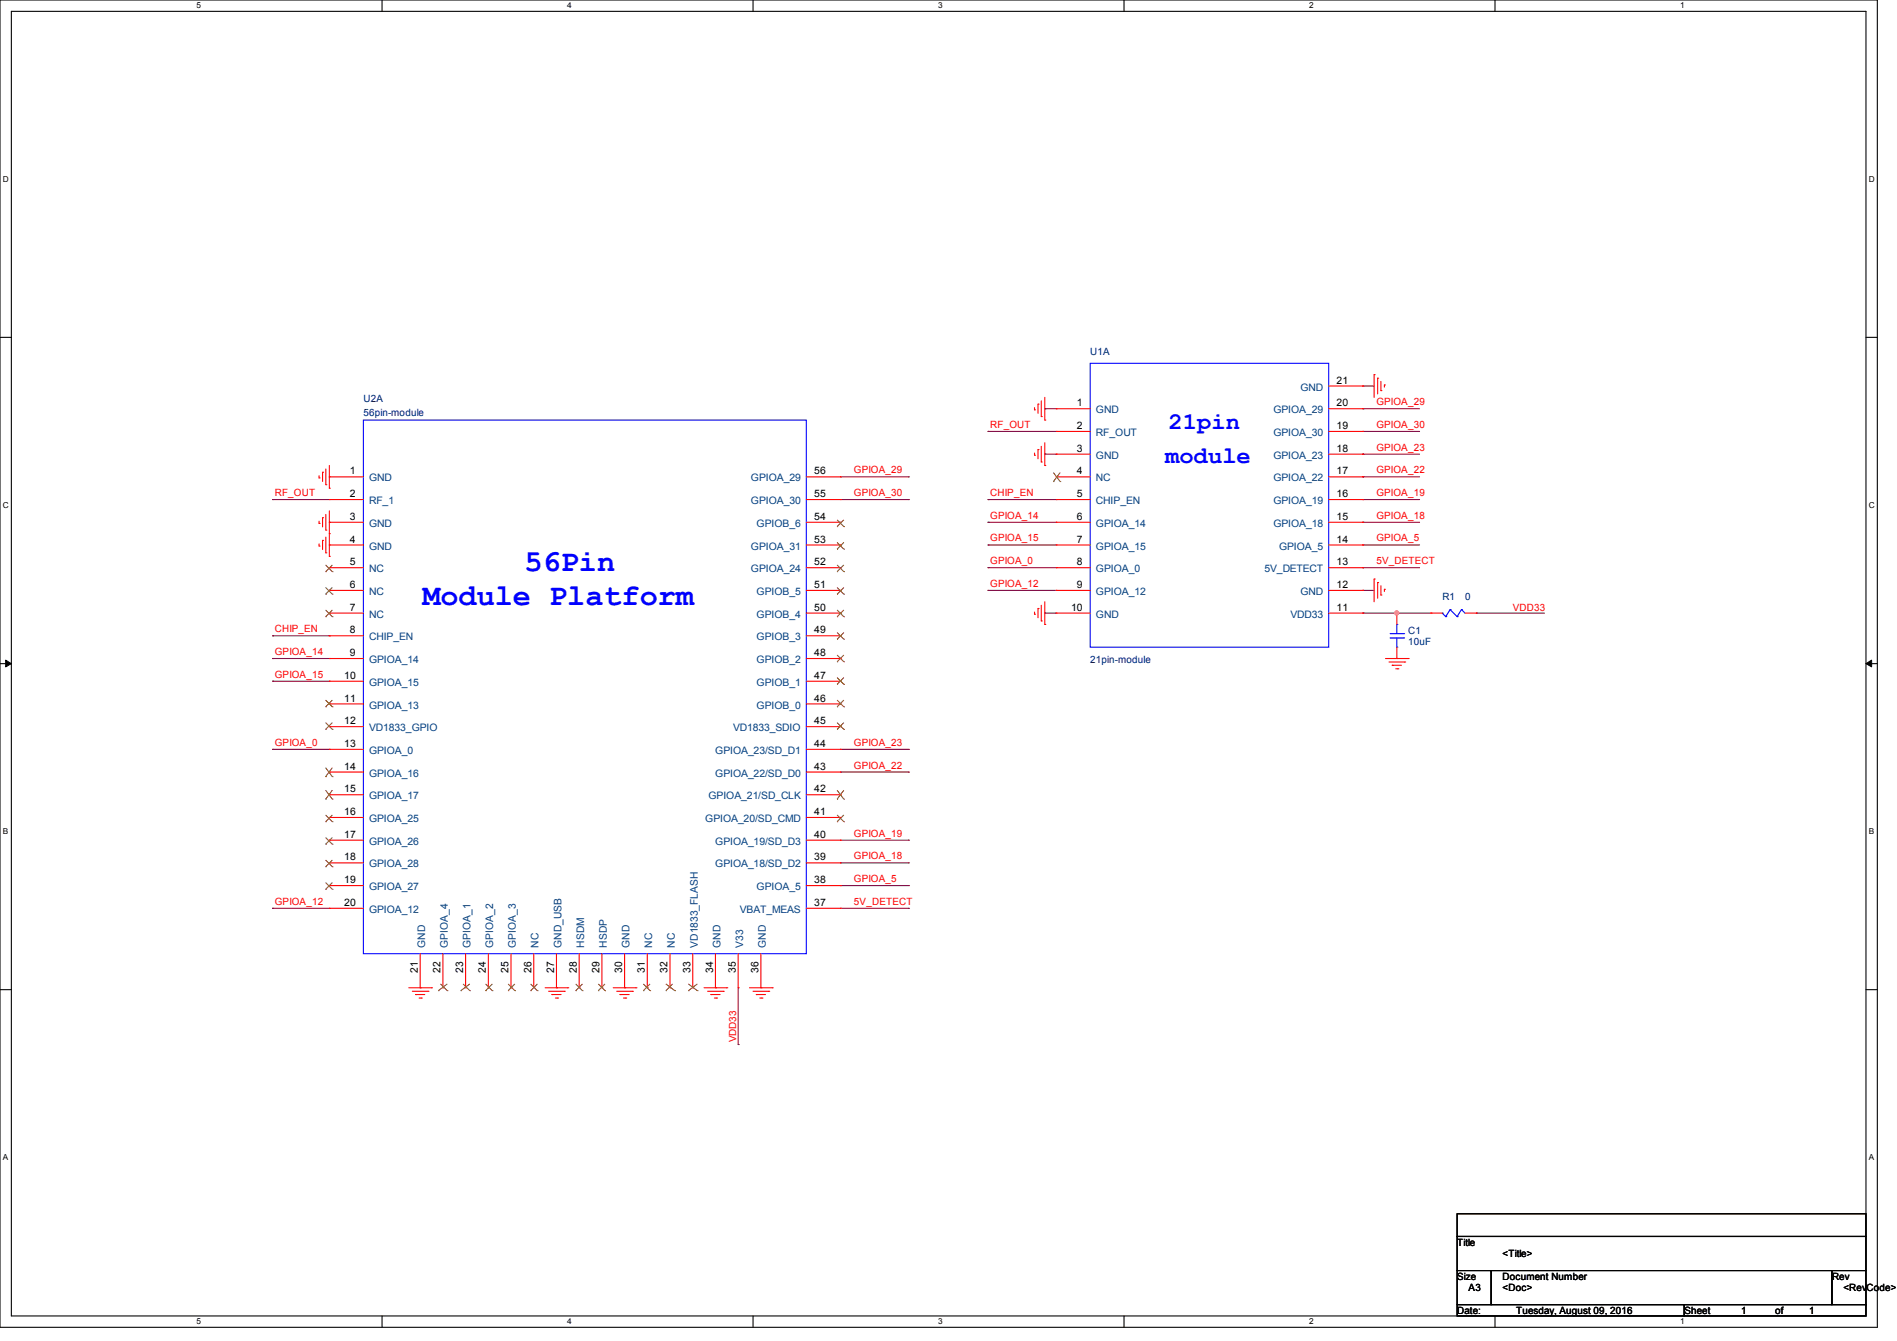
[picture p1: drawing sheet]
<svg xmlns="http://www.w3.org/2000/svg" width="297mm" height="210mm" viewBox="0 0 297 210" stroke-linecap="round" stroke-linejoin="round" font-family="sans-serif">
<path d="M0 0h293.9v207.9h-293.9zM1.8 1.8h290.3v204.3h-290.3z" fill="none" stroke="#000" stroke-width=".17"/>
<g fill="#fff">
<path d="M30.8 .2h.7v1.4h-.7z"/>
<path d="M30.8 206.2h.7v1.4h-.7z"/>
</g>
<path d="M59.8 0v1.8M59.8 206.1v1.8" fill="none" stroke="#000" stroke-width=".17"/>
<g fill="#fff">
<path d="M88.8 .2h.7v1.4h-.7z"/>
<path d="M88.8 206.2h.7v1.4h-.7z"/>
</g>
<path d="M117.9 0v1.8M117.9 206.1v1.8" fill="none" stroke="#000" stroke-width=".17"/>
<g fill="#fff">
<path d="M146.9 .2h.7v1.4h-.7z"/>
<path d="M146.9 206.2h.7v1.4h-.7z"/>
</g>
<path d="M176 0v1.8M176 206.1v1.8" fill="none" stroke="#000" stroke-width=".17"/>
<g fill="#fff">
<path d="M205 .2h.7v1.4h-.7z"/>
<path d="M205 206.2h.7v1.4h-.7z"/>
</g>
<path d="M234.1 0v1.8M234.1 206.1v1.8" fill="none" stroke="#000" stroke-width=".17"/>
<g fill="#fff">
<path d="M263.1 .2h.6v1.4h-.6z"/>
<path d="M263.1 206.2h.6v1.4h-.6z"/>
<path d="M.5 27.3h.9v1.4h-.9z"/>
<path d="M292.6 27.3h.9v1.4h-.9z"/>
<path d="M.5 78.4h.9v1.4h-.9z"/>
<path d="M292.6 78.4h.9v1.4h-.9z"/>
</g>
<path d="M0 52.8h1.8M292.1 52.8h1.8" fill="none" stroke="#000" stroke-width=".17"/>
<g fill="#fff">
<path d="M.5 129.5h.8v1.4h-.8z"/>
<path d="M292.6 129.5h.8v1.4h-.8z"/>
</g>
<path d="M0 103.9h1.8M292.1 103.9h1.8" fill="none" stroke="#000" stroke-width=".17"/>
<path d="M.9 103.4l.9 .5-.9 .5zM292.1 103.9l.9-.5v1z" fill="#000" stroke="#000" stroke-width=".16"/>
<g fill="#fff">
<path d="M.5 180.5h.8v1.4h-.8z"/>
<path d="M292.6 180.5h.8v1.4h-.8z"/>
</g>
<path d="M0 155h1.8M292.1 155h1.8M228.1 190.1h64v3.5h-64zM228.1 193.6h64v5.4h-64zM228.1 199h5.4v5.3h-5.4zM233.5 199h53.3v5.3h-53.3zM286.8 199h5.3v5.3h-5.3zM228.1 204.3h35.6v1.8h-35.6zM263.7 204.3h28.4v1.8h-28.4z" fill="none" stroke="#000" stroke-width=".17"/>
<g fill="none" stroke="#800040" stroke-width=".17">
<path d="M42.7 78.2h.1M42.7 78.2h8.9M131.6 78.2h10.6M131.6 74.7h10.6M142.2 74.7h.1M142.2 78.2h.1M154.7 67.6h.1M154.7 78.2h.1M154.7 67.6h10.7M154.7 78.2h10.7M163.6 71.1h.1M163.6 64h.1"/>
<path d="M163.6 71.1h1.8M163.6 64h1.8M213.4 60.5h.1M213.4 64h.1M213.4 67.6h.1M213.4 71.1h.1M213.4 74.7h.1M213.4 78.2h.1M213.4 67.6h8.8M213.4 78.2h8.8M213.4 71.1h8.8M213.4 64h8.8"/>
<path d="M213.4 60.5h1.7M213.4 74.7h8.8M42.7 99.6h.1M42.7 99.6h8.9M154.7 81.8h.1M154.7 85.3h.1M154.7 88.9h.1M154.7 92.5h.1M154.7 81.8h10.7M154.7 85.3h10.7M154.7 88.9h10.7M154.7 92.5h10.7"/>
<path d="M163.6 96h.1M163.6 96h1.8M213.4 81.8h.1M213.4 85.3h.1M213.4 92.5h.1M213.4 96h.1M213.4 88.9h.1M213.4 81.8h8.8M213.4 85.3h8.8M213.4 88.9h8.8M213.4 92.5h1.7M213.4 96h10.6"/>
<path d="M218.7 96h.1M231.1 96h.1M231.1 96h10.7M42.7 103.1h.1M42.7 106.7h.1M42.7 117.3h.1M42.7 103.1h8.9M42.7 106.7h8.9M42.7 117.3h8.9M131.6 117.3h10.6M142.2 117.3h.1M131.6 120.9h10.6"/>
<path d="M131.6 138.7h10.6M131.6 135.1h10.6M131.6 131.6h10.6M142.2 120.9h.1M142.2 138.7h.1M142.2 135.1h.1M142.2 131.6h.1M42.7 142.2h.1M42.7 142.2h8.9M115.6 154.7v8.9M131.6 142.2h10.6M142.2 142.2h.1"/>
<path d="M115.6 163.6h.1"/>
</g>
<circle cx="218.7" cy="96" r=".32" fill="#f0f" stroke="#f0f" stroke-width=".17"/>
<g fill="none" stroke="#f00" stroke-width=".17">
<path d="M215.1 58.7h.1M215.1 58.7v3.5M215.7 59.2h.1M215.7 59.2v2.5M216.2 59.7v1.5M50 74.8h.1M50 74.5v.3M50.5 74h.1M50.5 74v1.4M51 75.9h.1M51 73.4v2.5M51.6 76.5h.1"/>
<path d="M51.6 74.7h.1M51.6 78.2h.1M51.6 72.9v3.6M51.6 74.7h5.3M51.6 78.2h5.3M126.2 74.7h5.4M126.2 78.2h5.4M131.6 78.2h.1M131.6 74.7h.1M162 71.3h.1M162 64.2h.1M162 63.8v.4"/>
<path d="M162 71v.3M162.5 70.4h.1M162.5 63.3h.1M162.5 63.3v1.4M162.5 70.4v1.4M163 72.3h.1M163 65.2h.1M163 62.8v2.4M163 69.9v2.4M163.6 72.9h.1M163.6 65.8h.1M163.6 62.2v3.6"/>
<path d="M163.6 69.3v3.6M165.4 64h.1M165.4 67.6h.1M165.4 71.1h.1M165.4 74.7h.1M165.4 78.2h.1M165.4 64h5.3M165.4 67.6h5.3M165.4 71.1h5.3M165.4 74.7h5.3M165.4 78.2h5.3M208 64h5.4"/>
<path d="M208 67.6h5.4M208 71.1h5.4M208 74.7h5.4M208 78.2h5.4M208 60.5h5.4M213.4 78.2h.1M213.4 74.7h.1M213.4 71.1h.1M213.4 67.6h.1M213.4 64h.1M213.4 60.5h.1M216.2 61.2h.1"/>
<path d="M216.7 60.3h.1M216.7 60.3v.3M50 82h.1M50 85.5h.1M50 81.6v.4M50 85.2v.3M50.5 81.1h.1M50.5 84.6h.1M50.5 81.1v1.4M50.5 84.6v1.5M51 83h.1M51 86.6h.1"/>
<path d="M51 80.6v2.4M51 84.1v2.5M51.6 83.6h.1M51.6 87.1h.1M51.6 81.8h.1M51.6 85.3h.1M51.6 88.9h.1M51.6 99.6h.1M51.6 92.5h.1M51.6 96h.1M51.6 80v7.1M51.6 88.9h5.3"/>
<path d="M51.6 81.8h5.3M51.6 85.3h5.3M51.6 92.5h5.3M51.6 96h5.3M51.6 99.6h5.3M126.2 88.9h5.4M126.2 81.8h5.4M126.2 85.3h5.4M126.2 92.5h5.4M126.2 96h5.4M126.2 99.6h5.4M131.6 99.6h.1"/>
<path d="M131.6 96h.1M131.6 92.5h.1M131.6 88.9h.1M131.6 85.3h.1M131.6 81.8h.1M162 96.2h.1M162 95.8v.4M162.5 95.3h.1M162.5 95.3v1.4M163 97.2h.1M163 94.8v2.4M163.6 97.8h.1"/>
<path d="M163.6 94.2v3.6M165.4 88.9h.1M165.4 81.8h.1M165.4 85.3h.1M165.4 92.5h.1M165.4 96h.1M165.4 88.9h5.3M165.4 81.8h5.3M165.4 85.3h5.3M165.4 92.5h5.3M165.4 96h5.3M208 88.9h5.4"/>
<path d="M208 81.8h5.4M208 85.3h5.4M208 92.5h5.4M208 96h5.4M213.4 92.5h.1M213.4 88.9h.1M213.4 85.3h.1M213.4 81.8h.1M213.4 96h.1M215.1 90.7h.1M215.1 90.7v3.5M215.7 91.2h.1"/>
<path d="M215.7 91.2v2.5M216.2 93.2h.1M216.2 91.7v1.5M216.7 92.3h.1M216.7 92.3v.3M218.7 96h.1M218.7 96v1.8M224 96h.1M224 96h1.8M229.4 96h1.7M231.1 96h.1M51.6 103.1h.1"/>
<path d="M51.6 106.7h.1M51.6 113.8h.1M51.6 117.3h.1M51.6 110.2h.1M51.6 103.1h5.3M51.6 106.7h5.3M51.6 113.8h5.3M51.6 117.3h5.3M51.6 110.2h5.3M126.2 103.1h5.4M126.2 106.7h5.4M126.2 113.8h5.4"/>
<path d="M126.2 117.3h5.4M126.2 110.2h5.4M131.6 117.3h.1M131.6 113.8h.1M131.6 110.2h.1M131.6 106.7h.1M131.6 103.1h.1M216.9 103.1h3.6M217.5 103.7h2.4M218 104.2h.1M218 104.2h1.4M218.5 104.7h.4"/>
<path d="M218.7 103.1h.1M218.7 101.3v1.8M218.9 104.7h.1M219.9 103.7h.1M220.5 103.1h.1M51.6 124.5h.1M51.6 120.9h.1M51.6 128h.1M51.6 131.6h.1M51.6 135.1h.1M51.6 138.7h.1M51.6 124.5h5.3"/>
<path d="M51.6 120.9h5.3M51.6 128h5.3M51.6 138.7h5.3M51.6 135.1h5.3M51.6 131.6h5.3M126.2 124.5h5.4M126.2 120.9h5.4M126.2 128h5.4M126.2 138.7h5.4M126.2 135.1h5.4M126.2 131.6h5.4M131.6 138.7h.1"/>
<path d="M131.6 135.1h.1M131.6 131.6h.1M131.6 128h.1M131.6 124.5h.1M131.6 120.9h.1M51.6 142.2h.1M51.6 142.2h5.3M64 154.7h3.6M64.6 155.2h2.4M65.1 155.7h.1M65.1 155.7h1.4M65.6 156.3h.4"/>
<path d="M65.8 154.7h.1M65.8 149.4v5.3M66 156.3h.1M67 155.2h.1M67.6 154.7h.1M69.3 154.7h.1M69.3 149.4v5.3M72.9 154.7h.1M72.9 149.4v5.3M76.5 154.7h.1M76.5 149.4v5.3M80 154.7h.1"/>
<path d="M80 149.4v5.3M83.6 154.7h.1M83.6 149.4v5.3M85.3 154.7h3.6M85.9 155.2h2.4M86.4 155.7h.1M86.4 155.7h1.4M87 156.3h.3M87.1 154.7h.1M87.1 149.4v5.3M87.3 156.3h.1M88.3 155.2h.1"/>
<path d="M88.9 154.7h.1M90.7 154.7h.1M90.7 149.4v5.3M94.2 154.7h.1M94.2 149.4v5.3M96 154.7h3.6M96.6 155.2h2.4M97.1 155.7h.1M97.1 155.7h1.4M97.6 156.3h.4M97.8 154.7h.1M97.8 149.4v5.3"/>
<path d="M98 156.3h.1M99 155.2h.1M99.6 154.7h.1M101.3 154.7h.1M101.3 149.4v5.3M104.9 154.7h.1M104.9 149.4v5.3M108.5 154.7h.1M108.5 149.4v5.3M110.2 154.7h3.6M110.8 155.2h2.4M111.3 155.7h.1"/>
<path d="M111.3 155.7h1.4M111.8 156.3h.4M112 154.7h.1M112 149.4v5.3M112.2 156.3h.1M113.2 155.2h.1M113.8 154.7h.1M115.6 154.7h.1M115.6 149.4v5.3M117.3 154.7h3.6M117.9 155.2h2.5M118.4 155.7h.1"/>
<path d="M118.4 155.7h1.4M119 156.3h.3M119.1 154.7h.1M119.1 149.4v5.3M119.3 156.3h.1M120.4 155.2h.1M120.9 154.7h.1M126.2 142.2h5.4M131.6 142.2h.1"/>
</g>
<g fill="none" stroke="#00f" stroke-width=".17">
<path d="M170.7 56.9h37.3v44.4h-37.3zM56.9 65.8h69.3v83.6h-69.3zM217.6 99.9h2.2M217.6 99.2h2.2M218.7 97.8h.1M218.7 97.8v1.4M218.7 99.9v1.4M219.8 99.9h.1M219.8 99.2h.1M225.8 96h.1M225.8 96l.6 .6M226.4 96.6h.1"/>
<path d="M227 95.5h.1M227 95.5l1.1 1.1M227 95.5l-.6 1.1M228.1 96.6h.1M228.8 95.5h.1M228.8 95.5l-.7 1.1M228.8 95.5l.6 .5M218.7 101.3h.1"/>
</g>
<g fill="none" stroke="#804000" stroke-width=".16">
<path d="M164.9 75.4h.1M164.9 74l1.1 1.4M166 75.4h.1M166 74l-1.1 1.4M51 89.5h.1M51 93.1h.1M51 96.6h.1M51 88.5l1 1M51 92l1 1.1M51 95.5l1 1.1M52 89.5h.1M52 93.1h.1"/>
<path d="M52 96.6h.1M52 88.5l-1 1M52 92l-1 1.1M52 95.5l-1 1.1M131.1 96.6h.1M131.1 93.1h.1M131.1 89.5h.1M131.1 86h.1M131.1 82.5h.1M131.1 99.1l1 1M131.1 95.5l1 1.1M131.1 92l1 1.1"/>
<path d="M131.1 88.5l1 1M131.1 84.9l1 1.1M131.1 81.4l1 1.1M132.1 96.6h.1M132.1 93.1h.1M132.1 89.5h.1M132.1 86h.1M132.1 82.5h.1M132.1 99.1l-1 1M132.1 95.5l-1 1.1M132.1 92l-1 1.1M132.1 88.5l-1 1"/>
<path d="M132.1 84.9l-1 1.1M132.1 81.4l-1 1.1M51 114.2h.1M51 110.7h.1M51 113.2l1 1M51 109.6l1 1.1M52 114.2h.1M52 110.7h.1M52 113.2l-1 1M52 109.6l-1 1.1M131.1 114.2h.1M131.1 110.7h.1"/>
<path d="M131.1 107.2h.1M131.1 103.6h.1M131.1 100.1h.1M131.1 113.2l1 1M131.1 109.6l1 1.1M131.1 106.1l1 1.1M131.1 102.6l1 1M132.1 114.2h.1M132.1 110.7h.1M132.1 107.2h.1M132.1 103.6h.1M132.1 100.1h.1"/>
<path d="M132.1 102.6l-1 1M132.1 113.2l-1 1M132.1 109.6l-1 1.1M132.1 106.1l-1 1.1M51 125.2h.1M51 121.6h.1M51 128.7h.1M51 132.2h.1M51 135.7h.1M51 139.3h.1M51 123.7l1 1.5M51 120.2l1 1.4"/>
<path d="M51 127.6l1 1.1M51 131.2l1 1M51 134.7l1 1M51 138.2l1 1.1M52 125.2h.1M52 121.6h.1M52 128.7h.1M52 132.2h.1M52 135.7h.1M52 139.3h.1M52 123.7l-1 1.5M52 120.2l-1 1.4"/>
<path d="M52 127.6l-1 1.1M52 131.2l-1 1M52 134.7l-1 1M52 138.2l-1 1.1M131.1 128.7h.1M131.1 125.2h.1M131.1 127.6l1 1.1M131.1 123.7l1 1.5M132.1 128.7h.1M132.1 125.2h.1M132.1 127.6l-1 1.1M132.1 123.7l-1 1.5"/>
<path d="M68.6 155.1h.1M69 154.1l1 1M70 155.1h.1M70 154.1l-1.4 1M72.1 155.1h.1M72.5 154.1l1.1 1M73.6 155.1h.1M73.6 154.1l-1.5 1M76 155.1h.1M76 154.1l1.1 1M77.1 155.1h.1M77.1 154.1l-1.1 1"/>
<path d="M79.6 155.1h.1M79.6 154.1l1 1M80.6 155.1h.1M80.6 154.1l-1 1M83.1 155.1h.1M83.1 154.1l1 1M84.1 155.1h.1M84.1 154.1l-1 1M90.1 155.1h.1M90.1 154.1l1.1 1M91.2 155.1h.1M91.2 154.1l-1.1 1"/>
<path d="M93.7 155.1h.1M93.7 154.1l1 1M94.7 155.1h.1M94.7 154.1l-1 1M100.7 155.1h.1M100.7 154.1l1.1 1M101.8 155.1h.1M101.8 154.1l-1.1 1M104.2 155.1h.1M104.2 154.1l1.5 1M105.3 154.1l-1.1 1M105.7 155.1h.1"/>
<path d="M107.8 155.1h.1M107.8 154.1l1.4 1M109.2 155.1h.1M109.2 154.1l-1.4 1"/>
</g>
<g font-size="4.8" fill="#00f">
<text x="82.1" y="89.4">56Pin</text>
<text x="66.1" y="94.7">Module Platform</text>
</g>
<g font-size="3.7" fill="#00f">
<text x="183" y="67.2">21pin</text>
<text x="182.4" y="72.5">module</text>
</g>
<g font-size="1.6" fill="#000080">
<text x="170.7" y="55.7">U1A</text>
<text x="56.9" y="62.9">U2A</text>
<text x="56.9" y="65.1">56pin-module</text>
<text x="225.8" y="93.9">R1</text>
<text x="229.4" y="93.9">0</text>
<text x="220.5" y="99.2">C1</text>
<text x="220.5" y="101">10uF</text>
<text x="170.7" y="103.8">21pin-module</text>
</g>
<g font-size="1.6">
<text x="168.6" y="63.6">1</text>
<text x="209.3" y="63.6">20</text>
<text x="209.3" y="60.1">21</text>
<text x="168.6" y="67.2">2</text>
<text x="168.6" y="70.7">3</text>
<text x="209.3" y="70.7">18</text>
<text x="209.3" y="67.2">19</text>
<text x="54.8" y="74.3">1</text>
<text x="54.8" y="77.9">2</text>
<text x="127.5" y="77.9">55</text>
<text x="127.5" y="74.3">56</text>
<text x="168.6" y="74.3">4</text>
<text x="168.6" y="77.9">5</text>
<text x="209.3" y="77.9">16</text>
<text x="209.3" y="74.3">17</text>
<text x="54.8" y="81.4">3</text>
<text x="127.5" y="81.4">54</text>
<text x="168.6" y="81.4">6</text>
<text x="209.3" y="81.4">15</text>
<text x="54.8" y="85">4</text>
<text x="54.8" y="88.5">5</text>
<text x="127.5" y="88.5">52</text>
<text x="127.5" y="85">53</text>
<text x="168.6" y="88.5">8</text>
<text x="168.6" y="85">7</text>
<text x="209.3" y="88.5">13</text>
<text x="209.3" y="85">14</text>
<text x="54.8" y="92.1">6</text>
<text x="54.8" y="95.6">7</text>
<text x="127.5" y="95.6">50</text>
<text x="127.5" y="92.1">51</text>
<text x="167.7" y="95.6">10</text>
<text x="168.6" y="92.1">9</text>
<text x="209.3" y="92.1">12</text>
<text x="209.3" y="95.6">11</text>
<text x="54.8" y="99.2">8</text>
<text x="127.5" y="99.2">49</text>
<text x="53.9" y="106.3">10</text>
<text x="54.8" y="102.7">9</text>
<text x="127.5" y="106.3">47</text>
<text x="127.5" y="102.7">48</text>
<text x="53.9" y="113.4">12</text>
<text x="53.9" y="109.9">11</text>
<text x="127.5" y="113.4">45</text>
<text x="127.5" y="109.9">46</text>
<text x="53.9" y="117">13</text>
<text x="127.5" y="117">44</text>
<text x="53.9" y="124.1">15</text>
<text x="53.9" y="120.5">14</text>
<text x="127.5" y="124.1">42</text>
<text x="127.5" y="120.5">43</text>
<text x="53.9" y="127.6">16</text>
<text x="53.9" y="131.2">17</text>
<text x="127.5" y="131.2">40</text>
<text x="127.5" y="127.6">41</text>
<text x="53.9" y="134.7">18</text>
<text x="127.5" y="134.7">39</text>
<text x="53.9" y="138.3">19</text>
<text x="53.9" y="141.9">20</text>
<text x="127.5" y="141.9">37</text>
<text x="127.5" y="138.3">38</text>
<text x="65.4" y="152.4" transform="rotate(-90 65.4 152.4)">21</text>
<text x="69" y="152.4" transform="rotate(-90 69 152.4)">22</text>
<text x="72.5" y="152.4" transform="rotate(-90 72.5 152.4)">23</text>
<text x="76.1" y="152.4" transform="rotate(-90 76.1 152.4)">24</text>
<text x="79.6" y="152.4" transform="rotate(-90 79.6 152.4)">25</text>
<text x="83.2" y="152.4" transform="rotate(-90 83.2 152.4)">26</text>
<text x="86.7" y="152.4" transform="rotate(-90 86.7 152.4)">27</text>
<text x="90.3" y="152.4" transform="rotate(-90 90.3 152.4)">28</text>
<text x="93.9" y="152.4" transform="rotate(-90 93.9 152.4)">29</text>
<text x="97.4" y="152.4" transform="rotate(-90 97.4 152.4)">30</text>
<text x="101" y="152.4" transform="rotate(-90 101 152.4)">31</text>
<text x="104.5" y="152.4" transform="rotate(-90 104.5 152.4)">32</text>
<text x="108.1" y="152.4" transform="rotate(-90 108.1 152.4)">33</text>
<text x="111.6" y="152.4" transform="rotate(-90 111.6 152.4)">34</text>
<text x="115.2" y="152.4" transform="rotate(-90 115.2 152.4)">35</text>
<text x="118.8" y="152.4" transform="rotate(-90 118.8 152.4)">36</text>
<text x="228.1" y="195.1">Title</text>
<text x="235.3" y="196.9">&lt;Title&gt;</text>
<text x="228.1" y="200.4">Size</text>
<text x="229.9" y="202.2">A3</text>
<text x="235.3" y="200.4">Document Number</text>
<text x="235.3" y="202.2">&lt;Doc&gt;</text>
<text x="286.8" y="200.4">Rev</text>
<text x="288.6" y="202.2">&lt;RevCode&gt;</text>
<text x="228.1" y="205.7">Date:</text>
<text x="237.4" y="205.7">Tuesday, August 09, 2016</text>
<text x="263.7" y="205.7">Sheet</text>
<text x="272.6" y="205.7">1</text>
<text x="277.9" y="205.7">of</text>
<text x="283.3" y="205.7">1</text>
</g>
<g font-size="1.6" fill="#004080">
<text x="171.6" y="64.7">GND</text>
<text x="199.4" y="64.7">GPIOA_29</text>
<text x="203.6" y="61.2">GND</text>
<text x="171.6" y="68.3">RF_OUT</text>
<text x="171.6" y="71.8">GND</text>
<text x="199.4" y="71.8">GPIOA_23</text>
<text x="199.4" y="68.3">GPIOA_30</text>
<text x="57.8" y="75.4">GND</text>
<text x="117.6" y="75.4">GPIOA_29</text>
<text x="171.6" y="75.4">NC</text>
<text x="199.4" y="75.4">GPIOA_22</text>
<text x="57.8" y="79">RF_1</text>
<text x="57.8" y="82.5">GND</text>
<text x="117.6" y="79">GPIOA_30</text>
<text x="118.5" y="82.5">GPIOB_6</text>
<text x="171.6" y="82.5">GPIOA_14</text>
<text x="171.6" y="79">CHIP_EN</text>
<text x="199.4" y="82.5">GPIOA_18</text>
<text x="199.4" y="79">GPIOA_19</text>
<text x="57.8" y="86.1">GND</text>
<text x="57.8" y="89.6">NC</text>
<text x="117.6" y="89.6">GPIOA_24</text>
<text x="117.6" y="86.1">GPIOA_31</text>
<text x="171.6" y="89.6">GPIOA_0</text>
<text x="171.6" y="86.1">GPIOA_15</text>
<text x="198" y="89.6">5V_DETECT</text>
<text x="200.3" y="86.1">GPIOA_5</text>
<text x="57.8" y="93.2">NC</text>
<text x="118.5" y="93.2">GPIOB_5</text>
<text x="171.6" y="93.2">GPIOA_12</text>
<text x="203.6" y="93.2">GND</text>
<text x="57.8" y="100.3">CHIP_EN</text>
<text x="57.8" y="96.7">NC</text>
<text x="118.5" y="100.3">GPIOB_3</text>
<text x="118.5" y="96.7">GPIOB_4</text>
<text x="171.6" y="96.7">GND</text>
<text x="202" y="96.7">VDD33</text>
<text x="57.8" y="103.8">GPIOA_14</text>
<text x="57.8" y="107.4">GPIOA_15</text>
<text x="118.5" y="107.4">GPIOB_1</text>
<text x="118.5" y="103.8">GPIOB_2</text>
<text x="57.8" y="111">GPIOA_13</text>
<text x="118.5" y="111">GPIOB_0</text>
<text x="57.8" y="114.5">VD1833_GPIO</text>
<text x="57.8" y="118.1">GPIOA_0</text>
<text x="112" y="118.1">GPIOA_23/SD_D1</text>
<text x="114.8" y="114.5">VD1833_SDIO</text>
<text x="57.8" y="125.2">GPIOA_17</text>
<text x="57.8" y="121.6">GPIOA_16</text>
<text x="110.9" y="125.2">GPIOA_21/SD_CLK</text>
<text x="112" y="121.6">GPIOA_22/SD_D0</text>
<text x="57.8" y="128.7">GPIOA_25</text>
<text x="110.4" y="128.7">GPIOA_20/SD_CMD</text>
<text x="57.8" y="132.3">GPIOA_26</text>
<text x="57.8" y="135.8">GPIOA_28</text>
<text x="112" y="135.8">GPIOA_18/SD_D2</text>
<text x="112" y="132.3">GPIOA_19/SD_D3</text>
<text x="57.8" y="139.4">GPIOA_27</text>
<text x="57.8" y="143">GPIOA_12</text>
<text x="115.8" y="143">VBAT_MEAS</text>
<text x="118.5" y="139.4">GPIOA_5</text>
<text x="66.6" y="148.5" transform="rotate(-90 66.6 148.5)">GND</text>
<text x="70.1" y="148.5" transform="rotate(-90 70.1 148.5)">GPIOA_4</text>
<text x="73.7" y="148.5" transform="rotate(-90 73.7 148.5)">GPIOA_1</text>
<text x="77.2" y="148.5" transform="rotate(-90 77.2 148.5)">GPIOA_2</text>
<text x="80.8" y="148.5" transform="rotate(-90 80.8 148.5)">GPIOA_3</text>
<text x="84.3" y="148.5" transform="rotate(-90 84.3 148.5)">NC</text>
<text x="87.9" y="148.5" transform="rotate(-90 87.9 148.5)">GND_USB</text>
<text x="91.4" y="148.5" transform="rotate(-90 91.4 148.5)">HSDM</text>
<text x="95" y="148.5" transform="rotate(-90 95 148.5)">HSDP</text>
<text x="98.6" y="148.5" transform="rotate(-90 98.6 148.5)">GND</text>
<text x="102.1" y="148.5" transform="rotate(-90 102.1 148.5)">NC</text>
<text x="105.7" y="148.5" transform="rotate(-90 105.7 148.5)">NC</text>
<text x="109.2" y="148.5" transform="rotate(-90 109.2 148.5)">VD1833_FLASH</text>
<text x="112.8" y="148.5" transform="rotate(-90 112.8 148.5)">GND</text>
<text x="116.3" y="148.5" transform="rotate(-90 116.3 148.5)">V33</text>
<text x="119.9" y="148.5" transform="rotate(-90 119.9 148.5)">GND</text>
</g>
<g font-size="1.6" fill="#f00">
<text x="215.5" y="63.5">GPIOA_29</text>
<text x="155" y="67">RF_OUT</text>
<text x="215.5" y="67">GPIOA_30</text>
<text x="215.5" y="70.6">GPIOA_23</text>
<text x="43" y="77.7">RF_OUT</text>
<text x="133.7" y="74.1">GPIOA_29</text>
<text x="133.7" y="77.7">GPIOA_30</text>
<text x="155" y="77.7">CHIP_EN</text>
<text x="215.5" y="74.1">GPIOA_22</text>
<text x="215.5" y="77.7">GPIOA_19</text>
<text x="155" y="81.2">GPIOA_14</text>
<text x="215.5" y="81.2">GPIOA_18</text>
<text x="155" y="84.8">GPIOA_15</text>
<text x="155" y="88.3">GPIOA_0</text>
<text x="215.5" y="84.8">GPIOA_5</text>
<text x="215.5" y="88.3">5V_DETECT</text>
<text x="155" y="91.9">GPIOA_12</text>
<text x="236.8" y="95.7">VDD33</text>
<text x="43" y="99">CHIP_EN</text>
<text x="43" y="102.6">GPIOA_14</text>
<text x="43" y="106.1">GPIOA_15</text>
<text x="43" y="116.8">GPIOA_0</text>
<text x="133.7" y="116.8">GPIOA_23</text>
<text x="133.7" y="120.4">GPIOA_22</text>
<text x="133.7" y="131">GPIOA_19</text>
<text x="133.7" y="134.6">GPIOA_18</text>
<text x="43" y="141.7">GPIOA_12</text>
<text x="133.7" y="138.1">GPIOA_5</text>
<text x="133.7" y="141.7">5V_DETECT</text>
</g>
<text font-size="1.5" fill="#f00" x="115.2" y="163.2" transform="rotate(-90 115.2 163.2)">VDD33</text>
<g font-size="1.3">
<text x="30.8" y="1.3">5</text>
<text x="88.8" y="1.3">4</text>
<text x="146.9" y="1.3">3</text>
<text x="205" y="1.3">2</text>
<text x="263.1" y="1.3">1</text>
<text x=".5" y="28.4">D</text>
<text x="292.6" y="28.4">D</text>
<text x=".5" y="79.5">C</text>
<text x="292.6" y="79.5">C</text>
<text x=".5" y="130.6">B</text>
<text x="292.6" y="130.6">B</text>
<text x=".5" y="181.7">A</text>
<text x="292.6" y="181.7">A</text>
<text x="30.8" y="207.4">5</text>
<text x="88.8" y="207.4">4</text>
<text x="146.9" y="207.4">3</text>
<text x="205" y="207.4">2</text>
<text x="263.1" y="207.4">1</text>
</g>
</svg>
